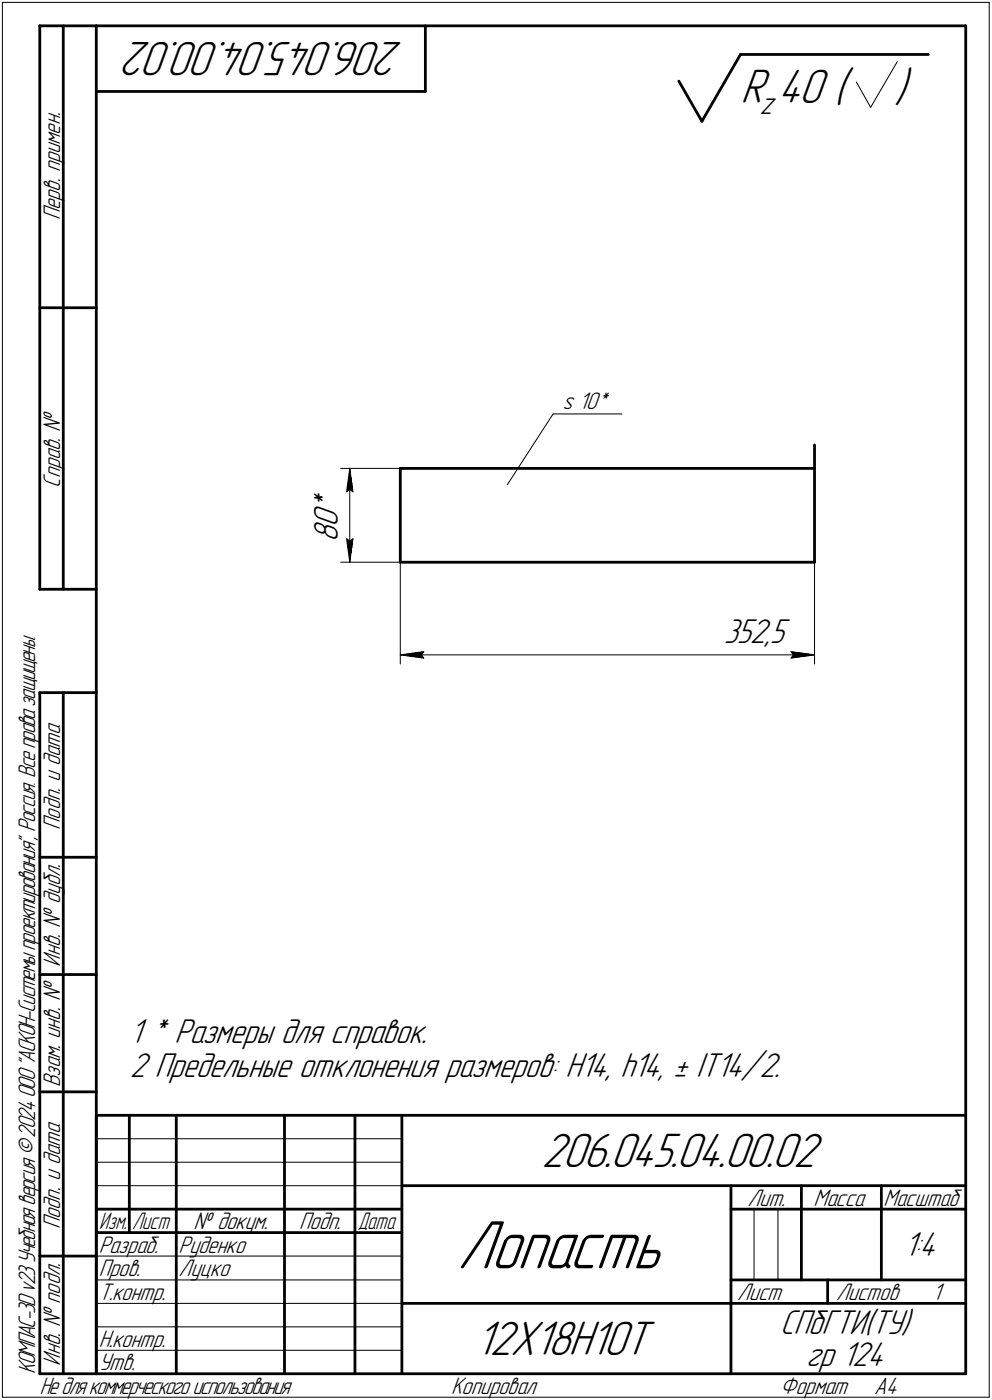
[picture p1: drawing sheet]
<svg xmlns="http://www.w3.org/2000/svg" width="211mm" height="298mm" viewBox="0 0 211 298" stroke-linecap="round" stroke-linejoin="round" font-family="sans-serif">
<g fill="none" stroke="#000" stroke-width=".59">
<path d="M8.5 5.5v120zM8.5 5.5h12zM13.5 5.5v120zM20.5 5.5v287zM20.5 5.5h185zM20.5 19.5h70zM90.5 5.5v14zM144.4 17.3l5 8.5zM157.6 11.6l-8.2 14.2zM157.6 11.6h39.9zM205.5 5.5v287zM8.5 65.5h12z"/>
<path d="M85.2 99.7v20zM85.2 99.7h88.1zM173.3 94.7v25zM85.2 119.7h88.1zM8.5 125.5h12zM8.5 147.5v145zM8.5 147.5h12zM13.5 147.5v145zM8.5 182.5h12zM8.5 207.5h12zM8.5 232.5h12zM20.5 237.5h185z"/>
<path d="M20.5 237.5v55zM27.5 237.5v25zM37.5 237.5v55zM60.5 237.5v55zM75.5 237.5v55zM85.5 237.5v55zM20.5 257.5h65zM85.5 252.5h120zM155.5 252.5v40zM155.5 257.5h15zM170.5 252.5v20zM170.5 257.5h35z"/>
<path d="M187.5 252.5v20zM8.5 267.5h12zM20.5 262.5h65zM85.5 277.5h70zM155.5 277.5h50zM155.5 272.5h50zM176.1 272.5v5zM8.5 292.5h12zM20.5 292.5h185z"/>
</g>
<g fill="none" stroke="#000" stroke-width=".21">
<path d="M.5 .5v297zM.5 .5h210zM182.2 17.4l3.1 5.5zM190.9 13.1l-5.6 9.8zM210.5 .5v297zM72.5 99.7h12.7zM74.4 99.7l.7 5zM74.4 99.7l-.7 5zM74.4 99.7v20zM117.7 88.1l-9.8 15.1zM117.7 88.1h14.6zM72.5 119.7h12.7z"/>
<path d="M73.7 104.7l.7-.5zM73.7 114.7l.7 5zM73.7 114.7l.7 .5zM74.4 104.2l.7 .5zM74.4 115.2l.7-.5zM75.1 114.7l-.7 5zM85.2 119.7v21.7zM173.3 119.7v21.7zM85.2 139.4l5-.6zM85.2 139.4l5 .7zM85.2 139.4h88.1zM89.7 139.4l.5 .7z"/>
<path d="M90.2 138.8l-.5 .6zM168.3 138.8l.5 .6zM168.3 138.8l5 .6zM168.8 139.4l-.5 .7zM168.3 140.1l5-.7zM20.5 247.5h65zM20.5 252.5h65zM20.5 242.5h65zM160.4 257.5v15zM165.5 257.5v15zM20.5 267.5h65zM20.5 272.5h65z"/>
<path d="M20.5 277.5h65zM.5 297.5h210zM20.5 282.5h65zM20.5 287.5h65z"/>
</g>
<g fill="#fff" stroke="#fff" stroke-width=".21">
<path d="M27.6 216.6h63zM27.6 216.7h63zM27.6 216.7h63zM27.6 216.8h63zM27.6 216.9h63zM27.6 217h63zM27.6 217.1h63zM27.6 217.2h63zM27.6 217.3h63zM27.6 217.3h63zM27.6 217.4h63zM27.6 217.5h63zM27.6 217.6h63zM27.6 217.7h63zM27.6 217.8h63zM27.6 217.8h63zM27.6 217.9h63zM27.6 218h63zM27.6 218.1h63zM27.6 218.2h63zM27.6 218.3h63zM27.6 218.4h63zM27.6 218.4h63zM27.6 218.5h63zM27.6 218.6h63zM27.6 218.7h63zM27.6 218.8h63zM27.6 218.9h63zM27.6 218.9h63zM27.6 219h63zM27.6 219.1h63zM27.6 219.2h63zM27.6 219.3h63zM27.6 219.4h63zM27.6 219.5h63zM27.6 219.5h63zM27.6 219.6h63zM27.6 219.7h63zM27.6 219.8h63zM27.6 219.9h63zM27.6 220h63zM27.6 220h63zM27.6 220.1h63zM27.6 220.2h63zM27.6 220.3h63zM27.6 220.4h63zM27.6 220.5h63zM27.6 220.6h63zM27.6 220.6h63zM27.6 220.7h63zM27.6 220.8h63zM27.6 220.9h63zM27.6 221h63zM27.6 221.1h63zM27.6 221.1h63zM27.6 221.2h63zM27.6 221.3h63zM27.6 221.4h63zM27.6 221.5h63zM27.6 221.6h63zM27.6 221.7h63zM27.6 221.7h63zM27.6 221.8h63zM27.6 221.9h63zM27.6 222h63zM27.6 222.1h63zM27.6 222.2h63zM27.6 222.2h63zM27.6 222.3h63zM27.6 222.4h63zM27.6 222.5h63zM27.6 222.6h63zM27.6 222.7h63zM27.6 222.8h63zM27.6 222.8h63zM27.6 222.9h63zM27.6 223h63zM27.6 223.1h63zM27.6 223.2h63zM27.6 223.3h63zM27.6 223.4h63zM27.6 223.4h63zM27.6 223.5h63zM27.6 223.6h63z"/>
<path d="M27.6 223.7h138.1zM27.6 223.8h138.1zM27.6 223.9h138.1zM27.6 223.9h138.1zM27.6 224h138.1zM27.6 224.1h138.1zM27.6 224.2h138.1zM27.6 224.3h138.1zM27.6 224.4h138.1zM27.6 224.5h138.1zM27.6 224.5h138.1zM27.6 224.6h138.1zM27.6 224.7h138.1zM27.6 224.8h138.1zM27.6 224.9h138.1zM27.6 225h138.1zM27.6 225h138.1zM27.6 225.1h138.1zM27.6 225.2h138.1zM27.6 225.3h138.1zM27.6 225.4h138.1zM27.6 225.5h138.1zM27.6 225.6h138.1zM27.6 225.6h138.1zM27.6 225.7h138.1zM27.6 225.8h138.1zM27.6 225.9h138.1zM27.6 226h138.1zM27.6 226.1h138.1zM27.6 226.1h138.1zM27.6 226.2h138.1zM27.6 226.3h138.1zM27.6 226.4h138.1zM27.6 226.5h138.1zM27.6 226.6h138.1zM27.6 226.7h138.1zM27.6 226.7h138.1zM27.6 226.8h138.1zM27.6 226.9h138.1zM27.6 227h138.1zM27.6 227.1h138.1zM27.6 227.2h138.1zM27.6 227.2h138.1zM27.6 227.3h138.1zM27.6 227.4h138.1zM27.6 227.5h138.1zM27.6 227.6h138.1zM27.6 227.7h138.1zM27.6 227.8h138.1zM27.6 227.8h138.1zM27.6 227.9h138.1zM27.6 228h138.1zM27.6 228.1h138.1zM27.6 228.2h138.1zM27.6 228.3h138.1zM27.6 228.3h138.1zM27.6 228.4h138.1zM27.6 228.5h138.1zM27.6 228.6h138.1zM27.6 228.7h138.1zM27.6 228.8h138.1zM27.6 228.9h138.1zM27.6 228.9h138.1zM27.6 229h138.1zM27.6 229.1h138.1zM27.6 229.2h138.1zM27.6 229.3h138.1zM27.6 229.4h138.1zM27.6 229.4h138.1zM27.6 229.5h138.1zM27.6 229.6h138.1zM27.6 229.7h138.1zM27.6 229.8h138.1zM27.6 229.9h138.1zM27.6 230h138.1zM27.6 230h138.1zM27.6 230.1h138.1zM27.6 230.2h138.1zM27.6 230.3h138.1zM27.6 230.4h138.1zM27.6 230.5h138.1zM27.6 230.5h138.1zM27.6 230.6h138.1zM27.6 230.7h138.1zM27.6 230.8h138.1z"/>
<path d="M154 131.3h14.4zM154 131.4h14.4zM154 131.5h14.4zM154 131.6h14.4zM154 131.7h14.4zM154 131.7h14.4zM154 131.8h14.4zM154 131.9h14.4zM154 132h14.4zM154 132.1h14.4zM154 132.2h14.4zM154 132.2h14.4zM154 132.3h14.4zM154 132.4h14.4zM154 132.5h14.4zM154 132.6h14.4zM154 132.7h14.4zM154 132.8h14.4zM154 132.8h14.4zM154 132.9h14.4zM154 133h14.4zM154 133.1h14.4zM154 133.2h14.4zM154 133.3h14.4zM154 133.3h14.4zM154 133.4h14.4zM154 133.5h14.4zM154 133.6h14.4zM154 133.7h14.4zM154 133.8h14.4zM154 133.9h14.4zM154 133.9h14.4zM154 134h14.4zM154 134.1h14.4zM154 134.2h14.4zM154 134.3h14.4zM154 134.4h14.4zM154 134.5h14.4zM154 134.5h14.4zM154 134.6h14.4zM154 134.7h14.4zM154 134.8h14.4zM154 134.9h14.4zM154 135h14.4zM154 135h14.4zM154 135.1h14.4zM154 135.2h14.4zM154 135.3h14.4zM154 135.4h14.4zM154 135.5h14.4zM154 135.6h14.4zM154 135.6h14.4zM154 135.7h14.4zM154 135.8h14.4zM154 135.9h14.4zM154 136h14.4zM154 136.1h14.4zM154 136.1h14.4zM154 136.2h14.4zM154 136.3h14.4zM154 136.4h14.4zM154 136.5h14.4zM154 136.6h14.4zM154 136.7h14.4zM154 136.7h14.4zM154 136.8h14.4zM154 136.9h14.4zM154 137h14.4zM154 137.1h14.4zM154 137.2h14.4zM154 137.2h14.4zM154 137.3h14.4zM154 137.4h14.4zM154 137.5h14.4zM154 137.6h14.4zM154 137.7h14.4zM154 137.8h14.4zM154 137.8h14.4zM154 137.9h14.4zM154 138h14.4zM154 138.1h14.4zM154 138.2h14.4zM154 138.3h14.4zM154 138.3h14.4z"/>
<path d="M90.1 138.3h.6zM89.5 138.3h1.2zM88.8 138.4h1.9zM88.2 138.5h2.5zM87.6 138.6h3.1zM87 138.7h3.7zM86.8 138.8h3.9zM86.6 138.9h4.1zM86.4 138.9h4.3zM86.2 139h4.5zM86 139.1h4.7zM85.8 139.2h4.9zM85.6 139.3h5.1zM85.4 139.4h5.3zM85.2 139.4h5.5zM85.4 139.5h5.3zM85.7 139.6h5zM85.9 139.7h4.8zM86.1 139.8h4.6zM86.4 139.9h4.3zM86.5 140h4.2zM86.8 140h3.9zM87 140.1h3.7zM87.6 140.2h3.1zM88.2 140.3h2.5zM88.8 140.4h1.9zM89.5 140.5h1.2zM90.1 140.5h.6z"/>
<path d="M167.8 138.3h.7zM167.8 138.3h1.3zM167.8 138.4h1.9zM167.8 138.5h2.5zM167.8 138.6h3.1zM167.8 138.7h3.7zM167.8 138.8h4zM167.8 138.9h4.2zM167.8 138.9h4.3zM167.8 139h4.6zM167.8 139.1h4.8zM167.8 139.2h4.9zM167.8 139.3h5.2zM167.8 139.4h5.3zM167.8 139.4h5.5zM167.8 139.5h5.3zM167.8 139.6h5.1zM167.8 139.7h4.9zM167.8 139.8h4.7zM167.8 139.9h4.4zM167.8 140h4.2zM167.8 140h4zM167.8 140.1h3.7zM167.8 140.2h3.1zM167.8 140.3h2.5zM167.8 140.4h1.9zM167.8 140.5h1.3zM167.8 140.5h.7z"/>
<path d="M66.3 104.1h7.1zM66.3 104.1h7.1zM66.3 104.2h7.1zM66.3 104.3h7.1zM66.3 104.4h7.1zM66.3 104.5h7.1zM66.3 104.6h7.1zM66.3 104.6h7.1zM66.3 104.7h7.1zM66.3 104.8h7.1zM66.3 104.9h7.1zM66.3 105h7.1zM66.3 105.1h7.1zM66.3 105.2h7.1zM66.3 105.2h7.1zM66.3 105.3h7.1zM66.3 105.4h7.1zM66.3 105.5h7.1zM66.3 105.6h7.1zM66.3 105.7h7.1zM66.3 105.7h7.1zM66.3 105.8h7.1zM66.3 105.9h7.1zM66.3 106h7.1zM66.3 106.1h7.1zM66.3 106.2h7.1zM66.3 106.3h7.1zM66.3 106.3h7.1zM66.3 106.4h7.1zM66.3 106.5h7.1zM66.3 106.6h7.1zM66.3 106.7h7.1zM66.3 106.8h7.1zM66.3 106.8h7.1zM66.3 106.9h7.1zM66.3 107h7.1zM66.3 107.1h7.1zM66.3 107.2h7.1zM66.3 107.3h7.1zM66.3 107.4h7.1zM66.3 107.4h7.1zM66.3 107.5h7.1zM66.3 107.6h7.1zM66.3 107.7h7.1zM66.3 107.8h7.1zM66.3 107.9h7.1zM66.3 107.9h7.1zM66.3 108h7.1zM66.3 108.1h7.1zM66.3 108.2h7.1zM66.3 108.3h7.1zM66.3 108.4h7.1zM66.3 108.5h7.1zM66.3 108.5h7.1zM66.3 108.6h7.1zM66.3 108.7h7.1zM66.3 108.8h7.1zM66.3 108.9h7.1zM66.3 109h7.1zM66.3 109.1h7.1zM66.3 109.1h7.1zM66.3 109.2h7.1zM66.3 109.3h7.1zM66.3 109.4h7.1zM66.3 109.5h7.1zM66.3 109.6h7.1zM66.3 109.6h7.1zM66.3 109.7h7.1zM66.3 109.8h7.1zM66.3 109.9h7.1zM66.3 110h7.1zM66.3 110.1h7.1zM66.3 110.2h7.1zM66.3 110.2h7.1zM66.3 110.3h7.1zM66.3 110.4h7.1zM66.3 110.5h7.1zM66.3 110.6h7.1zM66.3 110.7h7.1zM66.3 110.7h7.1zM66.3 110.8h7.1zM66.3 110.9h7.1zM66.3 111h7.1zM66.3 111.1h7.1zM66.3 111.2h7.1zM66.3 111.3h7.1zM66.3 111.3h7.1zM66.3 111.4h7.1zM66.3 111.5h7.1zM66.3 111.6h7.1zM66.3 111.7h7.1zM66.3 111.8h7.1zM66.3 111.8h7.1zM66.3 111.9h7.1zM66.3 112h7.1zM66.3 112.1h7.1zM66.3 112.2h7.1zM66.3 112.3h7.1zM66.3 112.4h7.1zM66.3 112.4h7.1zM66.3 112.5h7.1zM66.3 112.6h7.1zM66.3 112.7h7.1zM66.3 112.8h7.1zM66.3 112.9h7.1zM66.3 112.9h7.1zM66.3 113h7.1zM66.3 113.1h7.1zM66.3 113.2h7.1zM66.3 113.3h7.1zM66.3 113.4h7.1zM66.3 113.5h7.1zM66.3 113.5h7.1zM66.3 113.6h7.1zM66.3 113.7h7.1zM66.3 113.8h7.1zM66.3 113.9h7.1zM66.3 114h7.1zM66.3 114h7.1zM66.3 114.1h7.1zM66.3 114.2h7.1zM66.3 114.3h7.1zM66.3 114.4h7.1zM66.3 114.5h7.1zM66.3 114.6h7.1zM66.3 114.6h7.1zM66.3 114.7h7.1zM66.3 114.8h7.1zM66.3 114.9h7.1zM66.3 115h7.1zM66.3 115.1h7.1zM66.3 115.1h7.1zM66.3 115.2h7.1zM66.3 115.3h7.1z"/>
<path d="M74.3 100h.3zM74.3 100.1h.3zM74.3 100.2h.4zM74.3 100.2h.4zM74.2 100.3h.5zM74.2 100.4h.6zM74.2 100.5h.6zM74.1 100.6h.7zM74.1 100.7h.7zM74 100.8h.9zM74 100.8h.9zM73.9 100.9h1zM73.9 101h1.1zM73.9 101.1h1.1zM73.8 101.2h1.3zM73.8 101.3h1.3zM73.7 101.3h1.5zM73.7 101.4h1.5zM73.7 101.5h1.5zM73.7 101.6h1.6zM73.7 101.7h1.6zM73.7 101.8h1.6zM73.7 101.9h1.6zM73.7 101.9h1.6zM73.7 102h1.6zM73.7 102.1h1.6zM73.7 102.2h1.7zM73.6 102.3h1.8zM73.6 102.4h1.8zM73.6 102.4h1.8zM73.6 102.5h1.8zM73.6 102.6h1.8zM73.6 102.7h1.8zM73.6 102.8h1.8zM73.6 102.9h1.8zM73.6 103h1.8zM73.5 103h1.9zM73.5 103.1h1.9zM73.5 103.2h1.9zM73.5 103.3h1.9zM73.5 103.4h1.9zM73.5 103.5h2zM73.5 103.5h2zM73.5 103.6h2zM73.5 103.7h2zM73.4 103.8h2.1zM73.4 103.9h2.1zM73.4 104h2.1zM73.4 104.1h2.2zM73.4 104.1h2.2zM73.4 104.2h2.2zM73.4 104.3h2.2zM73.4 104.4h2.2zM73.4 104.5h2.2zM73.3 104.6h2.3zM73.3 104.6h2.4zM73.3 104.7h2.4zM73.3 104.8h2.4zM73.3 104.9h2.4zM73.3 105h2.4zM73.3 105.1h2.4zM73.3 105.2h2.4z"/>
<path d="M73.2 114.2h2.5zM73.3 114.3h2.4zM73.3 114.4h2.4zM73.3 114.5h2.4zM73.3 114.6h2.4zM73.3 114.6h2.4zM73.3 114.7h2.4zM73.3 114.8h2.4zM73.3 114.9h2.3zM73.4 115h2.2zM73.4 115.1h2.2zM73.4 115.1h2.2zM73.4 115.2h2.2zM73.4 115.3h2.2zM73.4 115.4h2.2zM73.4 115.5h2.1zM73.4 115.6h2.1zM73.4 115.7h2.1zM73.5 115.7h2zM73.5 115.8h2zM73.5 115.9h2zM73.5 116h2zM73.5 116.1h1.9zM73.5 116.2h1.9zM73.5 116.2h1.9zM73.5 116.3h1.9zM73.5 116.4h1.9zM73.6 116.5h1.8zM73.6 116.6h1.8zM73.6 116.7h1.8zM73.6 116.8h1.8zM73.6 116.8h1.8zM73.6 116.9h1.8zM73.6 117h1.8zM73.6 117.1h1.8zM73.6 117.2h1.8zM73.7 117.3h1.7zM73.7 117.3h1.6zM73.7 117.4h1.6zM73.7 117.5h1.6zM73.7 117.6h1.6zM73.7 117.7h1.6zM73.7 117.8h1.6zM73.7 117.9h1.6zM73.7 117.9h1.5zM73.7 118h1.5zM73.7 118.1h1.5zM73.8 118.2h1.3zM73.8 118.3h1.3zM73.9 118.4h1.1zM73.9 118.4h1.1zM73.9 118.5h1zM74 118.6h.9zM74 118.7h.9zM74.1 118.8h.7zM74.1 118.9h.7zM74.2 119h.6zM74.2 119h.6zM74.2 119.1h.5zM74.3 119.2h.4zM74.3 119.3h.4zM74.3 119.4h.3zM74.3 119.5h.3z"/>
<path d="M119.7 83.2h10.7zM119.7 83.3h10.7zM119.7 83.4h10.7zM119.7 83.5h10.7zM119.7 83.6h10.7zM119.7 83.7h10.7zM119.7 83.7h10.7zM119.7 83.8h10.7zM119.7 83.9h10.7zM119.7 84h10.7zM119.7 84.1h10.7zM119.7 84.2h10.7zM119.7 84.2h10.7zM119.7 84.3h10.7zM119.7 84.4h10.7zM119.7 84.5h10.7zM119.7 84.6h10.7zM119.7 84.7h10.7zM119.7 84.8h10.7zM119.7 84.8h10.7zM119.7 84.9h10.7zM119.7 85h10.7zM119.7 85.1h10.7zM119.7 85.2h10.7zM119.7 85.3h10.7zM119.7 85.3h10.7zM119.7 85.4h10.7zM119.7 85.5h10.7zM119.7 85.6h10.7zM119.7 85.7h10.7zM119.7 85.8h10.7zM119.7 85.9h10.7zM119.7 85.9h10.7zM119.7 86h10.7zM119.7 86.1h10.7zM119.7 86.2h10.7zM119.7 86.3h10.7zM119.7 86.4h10.7zM119.7 86.4h10.7zM119.7 86.5h10.7zM119.7 86.6h10.7zM119.7 86.7h10.7zM119.7 86.8h10.7zM119.7 86.9h10.7zM119.7 87h10.7zM119.7 87h10.7zM119.7 87.1h10.7zM119.7 87.2h10.7zM119.7 87.3h10.7zM119.7 87.4h10.7zM119.7 87.5h10.7zM119.7 87.5h10.7zM119.7 87.6h10.7zM119.7 87.7h10.7zM119.7 87.8h10.7zM119.7 87.9h10.7zM119.7 88h10.7zM119.7 88.1h10.7zM119.7 88.1h10.7z"/>
</g>
<g fill="#000" stroke="#000" stroke-width=".21">
<path d="M74.4 100.4h.2zM74.4 100.5h.2zM74.4 100.6h.2zM74.4 100.7h.2zM74.4 100.8h.2zM74.4 100.8h.2zM74.4 100.9h.2zM74.4 101h.3zM74.4 101.1h.3zM74.4 101.2h.3zM74.4 101.3h.3zM74.4 101.3h.3zM74.4 101.4h.3zM74.4 101.5h.3zM74.4 101.6h.3zM74.4 101.7h.4zM74.4 101.8h.4zM74.4 101.9h.4zM74.4 101.9h.4zM74.4 102h.4zM74.4 102.1h.4zM74.4 102.2h.4zM74.4 102.3h.4zM74.4 102.4h.4zM74.4 102.4h.4zM74.4 102.5h.4zM74.4 102.6h.4zM74.4 102.7h.4zM74.4 102.8h.4zM74.4 102.9h.5zM74.4 103h.5zM74.4 103h.5zM74.4 103.1h.5zM74.4 103.2h.5zM74.4 103.3h.5zM74.4 103.4h.5zM74.4 103.5h.5zM74.4 103.5h.6zM74.4 103.6h.6zM74.4 103.7h.6zM74.4 103.8h.6zM74.4 103.9h.6zM74.4 104h.6zM74.4 104.1h.6zM74.4 104.1h.7zM74.4 104.2h.7zM74.6 104.3h.5zM74.7 104.4h.4zM74.8 104.5h.3zM74.9 104.6h.2z"/>
<path d="M73.8 114.9h.2zM73.8 115h.3zM73.8 115.1h.5zM73.8 115.1h.5zM73.8 115.2h.6zM73.8 115.3h.6zM73.9 115.4h.5zM73.9 115.5h.5zM73.9 115.6h.5zM73.9 115.7h.5zM73.9 115.7h.5zM73.9 115.8h.5zM73.9 115.9h.5zM74 116h.4zM74 116.1h.4zM74 116.2h.4zM74 116.2h.4zM74 116.3h.4zM74 116.4h.4zM74 116.5h.4zM74 116.6h.4zM74.1 116.7h.3zM74.1 116.8h.3zM74.1 116.8h.3zM74.1 116.9h.3zM74.1 117h.3zM74.1 117.1h.3zM74.1 117.2h.3zM74.2 117.3h.2zM74.2 117.3h.2zM74.2 117.4h.2zM74.2 117.5h.2zM74.2 117.6h.2zM74.2 117.7h.2zM74.2 117.8h.2zM74.3 117.9h.1zM74.3 117.9h.1zM74.3 118h.1zM74.3 118.1h.1zM74.3 118.2h.1zM74.3 118.3h.1zM74.3 118.4h.1zM74.3 118.4h.1z"/>
<path d="M74.3 101h.1zM74.3 101.1h.1zM74.3 101.2h.1zM74.3 101.3h.1zM74.3 101.3h.1zM74.3 101.4h.1zM74.3 101.5h.1zM74.3 101.6h.1zM74.2 101.7h.2zM74.2 101.8h.2zM74.2 101.9h.2zM74.2 101.9h.2zM74.2 102h.2zM74.2 102.1h.2zM74.2 102.2h.2zM74.1 102.3h.3zM74.1 102.4h.3zM74.1 102.4h.3zM74.1 102.5h.3zM74.1 102.6h.3zM74.1 102.7h.3zM74.1 102.8h.3zM74 102.9h.4zM74 103h.4zM74 103h.4zM74 103.1h.4zM74 103.2h.4zM74 103.3h.4zM74 103.4h.4zM74 103.5h.4zM73.9 103.5h.5zM73.9 103.6h.5zM73.9 103.7h.5zM73.9 103.8h.5zM73.9 103.9h.5zM73.9 104h.5zM73.9 104.1h.5zM73.8 104.1h.6zM73.8 104.2h.6zM73.8 104.3h.5zM73.8 104.4h.5zM73.8 104.5h.3zM73.8 104.6h.2z"/>
<path d="M74.9 114.9h.2zM74.8 115h.3zM74.7 115.1h.4zM74.6 115.1h.5zM74.4 115.2h.7zM74.4 115.3h.7zM74.4 115.4h.6zM74.4 115.5h.6zM74.4 115.6h.6zM74.4 115.7h.6zM74.4 115.7h.6zM74.4 115.8h.6zM74.4 115.9h.6zM74.4 116h.5zM74.4 116.1h.5zM74.4 116.2h.5zM74.4 116.2h.5zM74.4 116.3h.5zM74.4 116.4h.5zM74.4 116.5h.5zM74.4 116.6h.5zM74.4 116.7h.4zM74.4 116.8h.4zM74.4 116.8h.4zM74.4 116.9h.4zM74.4 117h.4zM74.4 117.1h.4zM74.4 117.2h.4zM74.4 117.3h.4zM74.4 117.3h.4zM74.4 117.4h.4zM74.4 117.5h.4zM74.4 117.6h.4zM74.4 117.7h.4zM74.4 117.8h.4zM74.4 117.9h.3zM74.4 117.9h.3zM74.4 118h.3zM74.4 118.1h.3zM74.4 118.2h.3zM74.4 118.3h.3zM74.4 118.4h.3zM74.4 118.4h.3zM74.4 118.5h.2zM74.4 118.6h.2zM74.4 118.7h.2zM74.4 118.8h.2zM74.4 118.9h.2zM74.4 119h.2zM74.4 119h.2z"/>
<path d="M85.2 139.4h4.5zM85.9 139.5h3.8zM86.4 139.6h3.4zM87.1 139.7h2.8zM87.7 139.8h2.2zM88.3 139.9h1.7zM89 140h1.1zM89.6 140h.6z"/>
<path d="M89.6 138.9h.6zM89 138.9h1.1zM88.3 139h1.7zM87.7 139.1h2.2zM87.1 139.2h2.8zM86.4 139.3h3.4zM85.9 139.4h3.8z"/>
<path d="M168.4 138.9h.6zM168.5 138.9h1.1zM168.6 139h1.7zM168.6 139.1h2.3zM168.7 139.2h2.7zM168.7 139.3h3.4zM168.8 139.4h3.9z"/>
<path d="M168.8 139.4h4.5zM168.8 139.5h3.9zM168.7 139.6h3.4zM168.7 139.7h2.7zM168.6 139.8h2.3zM168.6 139.9h1.7zM168.5 140h1.1zM168.4 140h.6z"/>
</g>
<text font-size="15.6" x="97.2" y="270.1">Лопасть</text>
<g font-size="10.9">
<text x="85.8" y="9" transform="rotate(-180 85.8 9)">206.045.04.00.02</text>
<text x="157.6" y="21.9">R 40 (</text>
<text x="190.3" y="21.9">)</text>
<text x="115.2" y="248.5">206.045.04.00.02</text>
<text x="101.2" y="288.5">12Х18Н10Т</text>
</g>
<g font-size="7.8">
<text x="71.9" y="112.2" transform="rotate(-90 71.9 112.2)">0</text>
<text x="71.9" y="109" transform="rotate(-90 71.9 109)">*</text>
<text x="71.9" y="115.4" transform="rotate(-90 71.9 115.4)">8</text>
<text x="154" y="136.9">352,5</text>
<text x="27.6" y="222.2">1 * Размеры для справок.</text>
<text x="27.6" y="229.3">2 Предельные отклонения размеров: Н14, h14, ± IT14/2.</text>
<text x="192.4" y="267.5">1:4</text>
<text x="166" y="284.1">СПбГТИ(ТУ)</text>
<text x="171.5" y="291">гр 124</text>
</g>
<text font-size="7.3" x="161.6" y="24.4">z</text>
<g font-size="5.4">
<text x="12.8" y="46.9" transform="rotate(-90 12.8 46.9)">Перв. примен.</text>
<text x="119.7" y="87.1">s 10*</text>
<text x="12.8" y="103.8" transform="rotate(-90 12.8 103.8)">Справ. !</text>
<text x="12.8" y="176.7" transform="rotate(-90 12.8 176.7)">Подп. и дата</text>
<text x="12.8" y="205.8" transform="rotate(-90 12.8 205.8)">Инв. ! дубл.</text>
<text x="12.8" y="231.6" transform="rotate(-90 12.8 231.6)">Взам. инв. !</text>
<text x="159.1" y="256.8">Лит.</text>
<text x="173.1" y="256.8">Масса</text>
<text x="188" y="256.8">Масштаб</text>
<text x="12.8" y="261.7" transform="rotate(-90 12.8 261.7)">Подп. и дата</text>
<text x="41.2" y="261.8">! докум.</text>
<text x="63.6" y="261.8">Подп.</text>
<text x="21" y="266.8">Разраб.</text>
<text x="38" y="266.8">Руденко</text>
<text x="21" y="271.8">Пров.</text>
<text x="38" y="271.8">Луцко</text>
<text x="21" y="276.8">Т.контр.</text>
<text x="156.9" y="276.8">Лист</text>
<text x="177.9" y="276.8">Листов</text>
<text x="198.4" y="276.8">1</text>
<text x="21" y="286.8">Н.контр.</text>
<text x="7.5" y="292.5" transform="rotate(-90 7.5 292.5)">КОМПАС-3Dv23Учебнаяверсия©2024ООО&quot;АСКОН-Системыпроектирования&quot;, Россия. Всеправазащищены.</text>
<text x="12.8" y="290.8" transform="rotate(-90 12.8 290.8)">Инв. ! подл.</text>
<text x="21" y="291.8">Утв.</text>
<text x="8.5" y="296.7">Недлякоммерческогоиспользования</text>
<text x="96" y="296.8">Копировал</text>
<text x="166" y="296.8">Формат</text>
<text x="186" y="296.8">A4</text>
</g>
<g font-size="5.3">
<text x="21.1" y="261.8">Изм.</text>
<text x="28.1" y="261.8">Лист</text>
<text x="76.1" y="261.8">Дата</text>
</g>
</svg>
